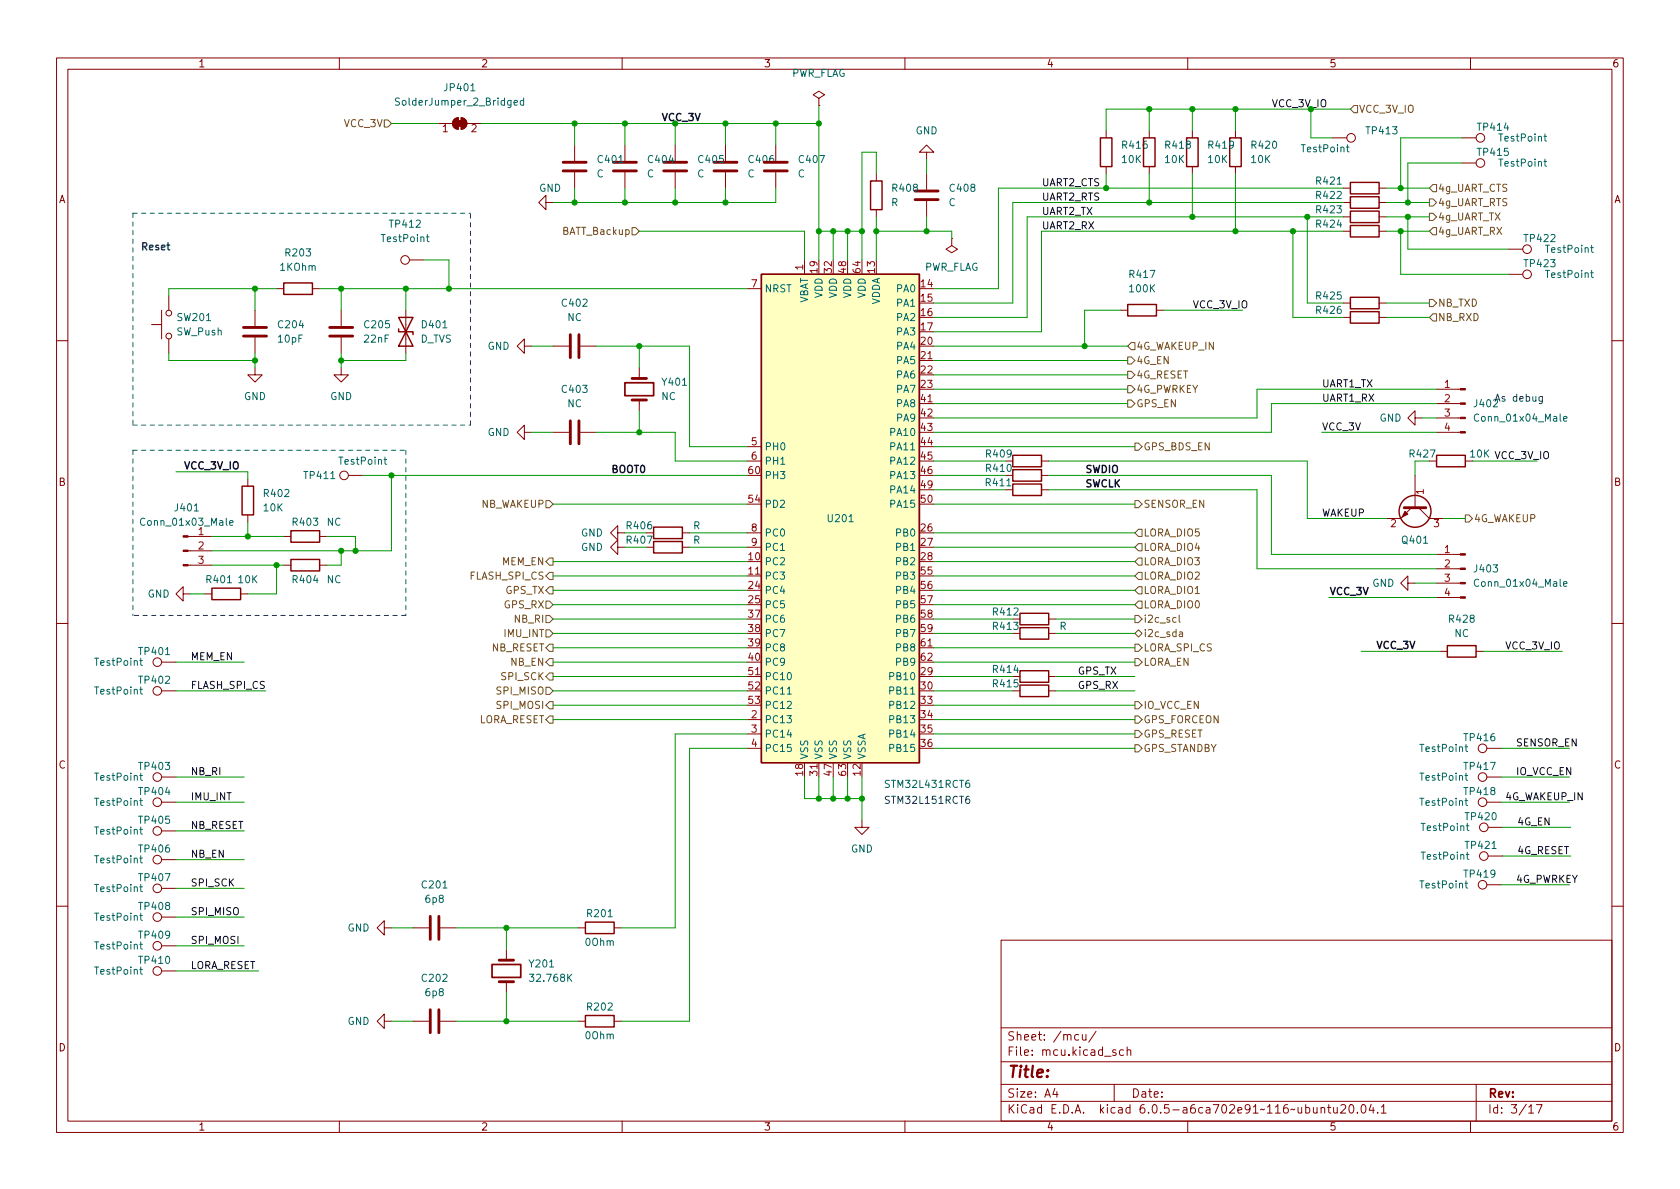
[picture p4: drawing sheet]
<svg xmlns="http://www.w3.org/2000/svg" width="297mm" height="210mm" viewBox="0 0 297 210" stroke-linecap="round" stroke-linejoin="round" font-family="sans-serif">
<g fill="none" stroke="#840000" stroke-width=".18">
<path d="M10 10.2h277v190.1h-277zM12 12.2h273v186.1h-273zM60 10.2v2M110 10.2v2M144.8 17.4l1-.6-1-.7-1 .7 1 .6v1.3M144.8 18.7h.1M160 10.2v2M210 10.2v2M260 10.2v2M77.5 21.8h2.5M80.3 21.1l.7-.3v2.1a1.02 1.02 0 0 1-.9-.7 1.02 1.02 0 0 1 .2-1.1zM81.5 20.8a1.02 1.02 0 0 1 1.1 1 1.02 1.02 0 0 1-1.1 1.1z"/>
<path d="M82.5 21.8h2.6M96.5 35.8v-1.3l-1.3 1.3 1.3 1.3v-1.3h1.3M101.6 25.6v2.8M101.6 30.5v2.8M110.5 25.6v2.8M110.5 30.5v2.8M119.4 25.6v2.8M119.4 30.5v2.8M128.3 25.6v2.8M128.3 30.5v2.8M137.2 25.6v2.8M137.2 30.5v2.8"/>
<path d="M154.9 30.7v1.3M154.9 37.1v1.2M163.8 26.9h1.3l-1.3-1.3-1.2 1.3h1.2v1.3M163.8 30.7v2.8M163.8 35.6v2.7M195.6 23.1v1.3M195.6 29.5v1.2M203.2 23.1v1.3M203.2 29.5v1.2M210.8 23.1v1.3M210.8 29.5v1.2M218.4 23.1v1.3"/>
<path d="M218.4 29.5v1.2M235.6 24.4h2.5M237.5 38.3h1.3M237.5 33.3h1.3M237.5 35.8h1.3M243.8 38.3h1.3M243.8 33.3h1.3M243.8 35.8h1.3M258.4 28.8h2.6M258.4 24.4h2.6M26.8 57.4h1.8M28.6 54.9v5"/>
<path d="M29.8 52.3v2.6M29.8 59.9v2.6M45.1 54.9v2.8M45.1 59.7v2.8M48.9 51h1.3M55.2 51h1.3M60.3 54.9v2.8M60.3 59.7v2.8M71.8 54.9v7.6M72.4 46h2.5M132.1 51h2.5M142.2 46v2.5"/>
<path d="M168.3 42.2v1.2l1 .7-1 .6-1-.6 1-.7M168.3 42.2h.1M198.1 54.9h1.3M204.5 54.9h1.2M237.5 40.9h1.3M237.5 53.6h1.3M237.5 56.1h1.3M243.8 40.9h1.3M243.8 53.6h1.3M243.8 56.1h1.3M266.7 44.1h2.5M266.7 48.5h2.5"/>
<path d="M10 60.2h2M45.1 65v1.3h1.3l-1.3 1.3-1.3-1.3h1.3M60.3 65v1.3h1.3l-1.3 1.3-1.2-1.3h1.2M92.7 76.4v-1.2l-1.3 1.2 1.3 1.3v-1.3h1.3M92.7 61.2v-1.3l-1.3 1.3 1.3 1.3v-1.3h1.3M97.8 61.2h2.8M97.8 76.4h2.8M102.6 61.2h2.8M102.6 76.4h2.8M113 65v1.9M113 70.7v1.9M132.1 79h2.5"/>
<path d="M162.6 71.4h2.5M162.6 63.7h2.5M250.2 73.9v-1.3l-1.3 1.3 1.3 1.3v-1.3h1.3M254 76.4h4.2M254 73.9h4.2M254 71.4h4.2M254 68.8h4.2M285 60.2h2M33.2 99.9h4.3M33.2 97.4h4.3M33.2 94.9h4.3M43.8 84.7v1.3"/>
<path d="M43.8 91.1v1.2M50.2 99.9h1.2M50.2 94.9h1.2M56.5 99.9h1.3M56.5 94.9h1.3M61.6 84.1h2.5M109.2 94.2v-1.2l-1.3 1.2 1.3 1.3v-1.3h1.3M109.2 96.8v-1.3l-1.3 1.3 1.3 1.2v-1.2h1.3M120.6 94.2h1.3M120.6 96.8h1.3M132.1 94.2h2.5M132.1 81.5h2.5"/>
<path d="M132.1 96.8h2.5M177.8 86.6h1.3M184.1 84.1h1.3M184.1 86.6h1.3M184.1 81.5h1.3M249.6 89.8l-2 1.9h-2.5M250.2 84.1v5.7M250.8 89.8l1.9 1.9h2.6M252.7 81.5h1.3M254 98h4.2M259.1 81.5h1.2M10 110.2h2"/>
<path d="M28.6 117.1h2.5M32.4 105v-1.2l-1.3 1.2 1.3 1.3v-1.3h1.3M36.2 105h1.3M42.5 105h1.3M132.1 119.6h2.5M132.1 101.8h2.5M162.6 114.5h2.5M179.1 119.6h1.2M179.1 109.5h1.2M185.4 112h1.3M185.4 119.6h1.3M185.4 109.5h1.3"/>
<path d="M248.9 103.1v-1.3l-1.3 1.3 1.3 1.3v-1.3h1.3M254 105.7h4.2M254 103.1h4.2M254 100.6h4.2M254.6 115.2h1.3M261 115.2h1.3M285 110.2h2M28.6 122.2h2.5M28.6 137.4h2.5M132.1 132.3h2.5M132.1 127.2h2.5M132.1 129.8h2.5"/>
<path d="M144.8 134.9v2.5M185.4 122.2h1.3M262.9 132.3h2.5M262.9 137.4h2.5M28.6 152h2.5M28.6 157.1h2.5M28.6 141.9h2.5M28.6 146.9h2.5M152.4 145v1.3h1.3l-1.3 1.3-1.3-1.3h1.3M262.9 156.5h2.5M262.9 141.9h2.5M263.1 151.4h2.6"/>
<path d="M263.1 146.3h2.6M10 160.2h2M28.6 171.7h2.5M28.6 167.3h2.5M28.6 162.2h2.5M67.9 164.1v-1.3l-1.2 1.3 1.2 1.2v-1.2h1.3M73 164.1h2.8M77.9 164.1h2.7M89.5 167.9v1.9M89.5 173.6v1.9M102.2 164.1h1.3M108.6 164.1h1.3"/>
<path d="M177 166.3h108v32h-108zM285 160.2h2M60 198.3v2M67.9 180.6v-1.3l-1.2 1.3 1.2 1.3v-1.3h1.3M73 180.6h2.8M77.9 180.6h2.7M102.2 180.6h1.3M108.6 180.6h1.3M110 198.3v2M160 198.3v2M177 194.8h108M177 191.8h108"/>
<path d="M177 187.8h108M177 181.8h108M186.5 192.5l-.4 1h1M186.9 193v1M190.7 183l-.4-.1-.3 .3v.4l.1 .3h.6M191.4 182.9v1h.4l.2-.1M192 182.9v1M193.8 182.4l-1.3 1.9M197 191.8v3M197.3 185.7l-.4-.1-.2 .2 .1 .3 .5 .1v.4h-.6M198.6 185.7l-.4-.1-.3 .3v.4l.2 .3h.5M199.3 185.8l.2-.2 .4 .1v.9"/>
<path d="M199.3 185.1v1.5M210 198.3v2M233.6 196l.2-.2 .3 .1 .1 .9M233.6 195.8v1M234.7 195.8h.6M234.9 195.3v1.3l.4 .2M235.8 195.8l.1 1h.3l.2-.1M236.4 195.8v1M237.1 195.5l.5-.2 .3 .2v.3l-.9 1h.9M238.7 195.4l.2-.1a.81 .81 0 0 1 .5 .7 .81 .81 0 0 1-.3 .8h-.1a.81 .81 0 0 1-.6-.6 .81 .81 0 0 1 .3-.8zM240 196.7v.1M240.8 195.5l.2-.2a.81 .81 0 0 1 .6 .7 .81 .81 0 0 1-.3 .8h-.2a.81 .81 0 0 1-.3-1.3z"/>
<path d="M242.4 195.3l-.3 1h.9M242.8 195.8v1M243.6 196.7v.1M244.2 195.8l.4-.5v1.5M244.2 196.8h.9M260 198.3v2M261 191.8v6.5M270.3 195.8l.4-.5v1.5M270.3 196.8h.9M271.7 195.3h.9l-.6 1.5"/>
<circle cx="238.9" cy="24.4" r=".76"/>
<circle cx="261.7" cy="24.4" r=".76"/>
<circle cx="261.7" cy="28.8" r=".76"/>
<circle cx="29.8" cy="55.4" r=".51"/>
<circle cx="29.8" cy="59.4" r=".51"/>
<circle cx="71.6" cy="46" r=".76"/>
<circle cx="270" cy="44.1" r=".76"/>
<circle cx="270" cy="48.5" r=".76"/>
<circle cx="60.8" cy="84.1" r=".76"/>
<circle cx="27.8" cy="117.1" r=".76"/>
<circle cx="27.8" cy="137.4" r=".76"/>
<circle cx="27.8" cy="122.2" r=".76"/>
<circle cx="262.1" cy="132.3" r=".76"/>
<circle cx="262.1" cy="137.4" r=".76"/>
<circle cx="27.8" cy="141.9" r=".76"/>
<circle cx="27.8" cy="146.9" r=".76"/>
<circle cx="27.8" cy="152" r=".76"/>
<circle cx="27.8" cy="157.1" r=".76"/>
<circle cx="262.1" cy="156.5" r=".76"/>
<circle cx="262.1" cy="141.9" r=".76"/>
<circle cx="262.4" cy="146.3" r=".76"/>
<circle cx="262.4" cy="151.4" r=".76"/>
<circle cx="27.8" cy="162.2" r=".76"/>
<circle cx="27.8" cy="167.3" r=".76"/>
<circle cx="27.8" cy="171.7" r=".76"/>
</g>
<g fill="none" stroke="#840000" stroke-width=".25">
<path d="M153.9 32h2.1v5.1h-2.1zM194.6 24.4h2v5.1h-2zM202.2 24.4h2v5.1h-2zM209.8 24.4h2v5.1h-2zM217.4 24.4h2.1v5.1h-2.1zM238.8 39.9h5v2h-5zM238.8 37.3h5v2.1h-5zM238.8 32.3h5v2h-5zM238.8 34.8h5v2h-5zM50.2 50h5v2.1h-5zM70.5 58.2v.5h2.5v.5M70.5 56.1h2.5l-2.5 5.1h2.5z"/>
<path d="M134.6 48.5h28v86.4h-28zM199.4 53.8h5.1v2.1h-5.1zM238.8 52.6h5v2h-5zM238.8 55.1h5v2h-5zM42.8 86h2v5.1h-2zM51.4 98.9h5.1v2.1h-5.1zM51.4 93.8h5.1v2.1h-5.1zM115.6 93.2h5v2h-5zM115.6 95.8h5v2h-5zM179.1 83.1h5v2h-5zM179.1 85.6h5v2h-5zM179.1 80.5h5v2h-5z"/>
<path d="M254 80.5h5.1v2h-5.1zM37.5 104h5v2h-5zM180.3 111h5.1v2h-5.1zM180.3 118.6h5.1v2h-5.1zM180.3 108.5h5.1v2h-5.1zM255.9 114.2h5.1v2h-5.1zM180.3 121.2h5.1v2h-5.1zM103.5 179.6h5.1v2h-5.1zM103.5 163.1h5.1v2h-5.1z"/>
<circle cx="250.2" cy="90.4" r="2.82"/>
</g>
<g fill="none" stroke="#006464" stroke-width=".18">
<path d="M70.6 17.4l-.4-.1-.2 .2v.3l.5 .3 .1 .3-.2 .2-.5-.1M90.9 18.2l.6-.1-.1-.3h-.3l-.2 .1 .1 .6h.4M92.6 17.8h-.4l-.2 .2 .1 .5h.5M92.6 17.3v1.3M238.1 26h.4M238.2 25.6v1.1l.3 .2M273 28.6h.5M273 24.1h.5M273.2 28.1v1.1l.3 .2M273.2 23.7v1.1l.3 .2M75.4 41.9h.5M75.6 41.5v1.1l.3 .1"/>
<path d="M281.2 43.8h.5M281.2 48.2h.5M281.4 43.4v1.1l.3 .1M281.4 47.8v1.1l.3 .2M276.5 74.1l.6-.2-.1-.2-.4-.1-.1 .2v.6h.5M40.6 92.5l.6-.1v-.3h-.4l-.2 .1 .1 .6h.5M67.9 81.3h.5M68.1 80.8v1.1l.3 .2M24.7 116.8h.5M24.9 116.4v1.1l.3 .2M276.5 103.3l.6-.2-.1-.2-.4-.1-.1 .2v.6h.5M24.7 121.9h.5"/>
<path d="M24.7 137.1h.5M24.9 121.5v1.1l.3 .1M24.9 136.7v1.1l.3 .2M139.2 122.7h.7M259 132.1h.5M259 137.1h.5M259.2 131.6v1.1l.3 .2M259.2 136.7v1.1l.3 .2M24.7 151.7h.5M24.7 156.8h.5M24.7 141.6h.5M24.7 146.7h.5"/>
<path d="M24.9 151.3v1.1l.3 .2M24.9 156.4v1.1l.3 .2M24.9 146.2v1.1l.3 .2M24.9 141.2v1l.3 .2M259 156.2h.5M259 141.6h.5M259.2 155.8v1.1l.3 .1M259.2 141.2v1l.3 .2M259.2 151.1h.5M259.2 146h.5M259.4 150.7v1.1l.3 .2M259.4 145.6v1.1l.3 .2"/>
<path d="M24.7 171.4h.5M24.7 167h.5M24.7 161.9h.5M24.9 171v1.1l.3 .2M24.9 166.6v1l.3 .2M24.9 161.5v1.1l.3 .1"/>
</g>
<g fill="#840000" stroke="#840000" stroke-width=".18">
<path d="M32.4 99.8h.8v.3h-.8z"/>
<path d="M32.4 97.3h.8v.2h-.8z"/>
<path d="M32.4 94.7h.8v.3h-.8z"/>
<path d="M80.8 21.3h1v1h-1z"/>
<path d="M80.3 21.1l.7-.3v2.1a1.02 1.02 0 0 1-.9-.7 1.02 1.02 0 0 1 .2-1.1z"/>
<path d="M81.5 20.8a1.02 1.02 0 0 1 1.1 1 1.02 1.02 0 0 1-1.1 1.1z"/>
<path d="M258.2 76.3h.9v.3h-.9z"/>
<path d="M258.2 73.8h.9v.2h-.9z"/>
<path d="M258.2 71.2h.9v.3h-.9z"/>
<path d="M258.2 68.7h.9v.3h-.9z"/>
<path d="M258.2 105.5h.9v.3h-.9z"/>
<path d="M258.2 103h.9v.2h-.9z"/>
<path d="M258.2 100.5h.9v.2h-.9z"/>
<path d="M258.2 97.9h.9v.3h-.9z"/>
<path d="M248.4 90.4l.5 .5-1 .5z"/>
</g>
<g fill="none" stroke="#840000" stroke-width=".51">
<path d="M99.6 30.2h4M99.6 28.7h4M108.5 30.2h4M108.5 28.7h4M117.3 30.2h4.1M117.3 28.7h4.1M126.2 30.2h4.1M126.2 28.7h4.1M135.1 30.2h4.1M135.1 28.7h4.1M161.8 35.3h4.1M161.8 33.8h4.1"/>
<path d="M43.1 59.4h4M43.1 57.9h4M58.3 59.4h4.1M58.3 57.9h4.1M100.8 59.2v4M102.4 59.2v4M100.8 74.4v4.1M102.4 74.4v4.1M111.8 70.7h2.5M111.8 66.9h2.5M248.3 89.8h3.8M76.1 162v4.1"/>
<path d="M76.1 178.6v4M77.6 162v4.1M77.6 178.6v4M88.3 169.8h2.5M88.3 173.6h2.5"/>
</g>
<path d="M110.5 67.7h5.1v2.3h-5.1zM87 170.6h5.1v2.2h-5.1z" fill="none" stroke="#840000" stroke-width=".3"/>
<path d="M134.6 48.5h28v86.4h-28z" fill="#ffffc2" stroke="#ffffc2" stroke-width=".18"/>
<g fill="none" stroke="#725600" stroke-width=".18">
<path d="M238.8 19.3l.6-.6h.6v1.2h-.6zM67.9 21.2h.7l.6 .6-.6 .7h-.7zM252.7 35.2h.7l.6 .6-.6 .6h-.7zM252.7 37.7h.7l.6 .6-.6 .7h-.7zM253.4 32.6h.6v1.3h-.6l-.7-.6zM111.8 40.3h.6l.6 .6-.6 .6h-.6zM252.7 53h.7l.6 .6-.6 .6h-.7zM253.4 40.3h.6v1.2h-.6l-.7-.6zM253.4 55.5h.6v1.3h-.6l-.7-.7zM199.4 65.7h.6l.7 .6-.7 .6h-.6zM199.4 68.2h.6l.7 .6-.7 .7h-.6zM199.4 70.7h.6l.7 .7-.7 .6h-.6z"/>
<path d="M199.4 63.1h.6l.7 .6-.7 .7h-.6zM200 60.6h.7v1.2h-.7l-.6-.6zM200.7 78.4h.6l.6 .6-.6 .6h-.6zM96.5 88.5h.7l.6 .6-.6 .7h-.7zM97.2 98.7h.6v1.2h-.6l-.7-.6zM200.7 88.5h.6l.6 .6-.6 .7h-.6zM201.3 98.7h.6v1.2h-.6l-.6-.6zM201.3 96.1h.6v1.3h-.6l-.6-.6zM201.3 93.6h.6v1.3h-.6l-.6-.7zM259.1 91.1h.6l.6 .6-.6 .6h-.6zM96.5 108.8h.7l.6 .7-.6 .6h-.7zM96.5 106.3h.7l.6 .6-.6 .7h-.7z"/>
<path d="M96.5 111.4h.7l.6 .6-.6 .6h-.7zM97.2 113.9h.6v1.3h-.6l-.7-.7zM97.2 103.8h.6v1.2h-.6l-.7-.6zM97.2 101.2h.6v1.3h-.6l-.7-.7zM97.2 119h.6v1.3h-.6l-.7-.7zM97.2 116.5h.6v1.2h-.6l-.7-.6zM200.7 113.9h.6l.6 .6-.6 .7h-.6zM200.7 116.5h.6l.6 .6-.6 .6h-.6zM200.7 108.8h.6l.6 .7-.6 .6h-.6zM201.3 103.8h.6v1.2h-.6l-.6-.6zM201.3 106.3h.6v1.3h-.6l-.6-.7zM201.3 101.2h.6v1.3h-.6l-.6-.7z"/>
<path d="M201.3 111.4l.6 .6-.6 .6-.6-.6zM208.5 108.8v1.1l.2 .1M208.5 111.8h.5l.1 .8M209.1 112l-.4 .1-.2 .2 .2 .3 .4-.1M96.5 121.5h.7l.6 .7-.6 .6h-.7zM97.2 126.6h.6v1.3h-.6l-.7-.7zM97.2 124.1h.6v1.2h-.6l-.7-.6zM200.7 129.2h.6l.6 .6-.6 .6h-.6zM200.7 131.7h.6l.6 .6-.6 .7h-.6zM200.7 126.6h.6l.6 .6-.6 .7h-.6zM200.7 124.1h.6l.6 .6-.6 .6h-.6z"/>
</g>
<path d="M272.7 70.1v1l-.2 .3-.3-.1M272.7 70.2l-.4-.1-.2 .3 .1 .5h.5M171.3 140.8l-.3 .1a.86 .86 0 0 0 0 1.2l.4-.1 .1-.5-.3-.2h-.2l-.3 .2" fill="none" stroke="#0000c2" stroke-width=".18"/>
<path d="M23.5 37.7h59.7M23.5 37.7v37.5M23.5 79.6h48.3M23.5 75.2h59.7M23.5 79.6v29.2M71.8 79.6v29.2M83.2 75.2v-37.5M71.8 108.8h-48.3" fill="none" stroke="#0000c2" stroke-width=".18" stroke-dasharray=".8 .8"/>
<g fill="none" stroke="#009600" stroke-width=".18">
<path d="M144.8 18.7v27.3M203.2 19.3v3.8M210.8 19.3v3.8M218.4 19.3v3.8M231.8 19.3v5.1h3.8M238.8 19.3h-43.2v3.8M69.2 21.8h8.3M85.1 21.8h59.7M101.6 21.8v3.8M101.6 33.3v2.5M110.5 21.8v3.8M110.5 33.3v2.5"/>
<path d="M119.4 21.8v3.8M119.4 33.3v2.5M128.3 21.8v3.8M128.3 33.3v2.5M137.2 33.3v2.5h-39.4M137.2 21.8v3.8M154.9 30.7v-3.8h-2.5v19.1M154.9 38.3v7.7M163.8 28.2v2.5M163.8 38.3v2.6M195.6 30.7v2.6M203.2 30.7v5.1"/>
<path d="M210.8 30.7v7.6M218.4 30.7v10.2M231.1 38.3v15.3h6.4M237.5 38.3h-55.9v17.8h-16.5M237.5 33.3h-61v17.7h-11.4M237.5 35.8h-58.4v17.8h-14M245.1 38.3h7.6M245.1 33.3h7.6M245.1 35.8h7.6M248.9 38.3v5.8h17.8M258.4 28.8h-9.5v7M258.4 24.4h-10.8v8.9"/>
<path d="M45.1 51v3.9M48.9 51h-19.1v1.3M56.5 51h75.6M60.3 51v3.9M71.8 51v3.9M74.9 46h4.5v5M113 40.9h29.2v5.1M144.8 40.9h7.6M147.3 40.9v5.1M149.9 40.9v5.1M154.9 40.9h13.4v1.3M198.1 54.9h-6.3v6.3"/>
<path d="M205.7 54.9h14M228.6 40.9v15.2h8.9M237.5 40.9h-53.4v17.8h-19M245.1 40.9h7.6M245.1 56.1h7.6M245.1 53.6h7.6M247.6 40.9v7.6h19.1M29.8 62.5v1.2h15.3M45.1 62.5v2.5M60.3 62.5v2.5M71.8 62.5v1.2h-11.5M94 76.4h3.8"/>
<path d="M94 61.2h3.8M105.4 76.4h14v5.1h12.7M105.4 61.2h16.5v17.8h10.2M113 61.2v3.8M113 72.6v3.8M165.1 68.8h34.3M165.1 79h35.6M165.1 71.4h34.3M165.1 61.2h34.3M165.1 63.7h34.3M165.1 66.3h34.3M233.7 76.4h20.3"/>
<path d="M251.5 73.9h2.5M254 68.8h-31.8v5.1h-57.1M254 71.4h-29.2v5h-59.7M31.1 83.4h12.7v1.3M37.5 99.9h12.7M37.5 94.9h12.7M43.8 92.3v2.6M48.9 99.9v5.1h-5.1M57.8 94.9h5.1v2.5M60.3 97.4v2.5h-2.5M64.1 84.1h68M69.2 84.1v13.3h-31.7"/>
<path d="M97.8 89.1h34.3M97.8 99.3h34.3M110.5 94.2h3.8M110.5 96.8h3.8M121.9 94.2h10.2M121.9 96.8h10.2M165.1 81.5h12.7M165.1 84.1h12.7M165.1 86.6h12.7M165.1 94.2h35.6M165.1 96.8h35.6M165.1 89.1h35.6"/>
<path d="M165.1 99.3h35.6M185.4 81.5h45.7v10.2h14M185.4 84.1h39.4v13.9h29.2M185.4 86.6h36.8v14h31.8M252.7 81.5h-2.5v2.6M255.3 91.7h3.8M260.3 81.5h11.5M31.1 117.1h12.1M33.7 105h2.5M97.8 109.5h34.3M97.8 114.5h34.3M97.8 117.1h34.3"/>
<path d="M97.8 119.6h34.3M97.8 112h34.3M97.8 101.8h34.3M97.8 104.4h34.3M97.8 106.9h34.3M165.1 109.5h14M165.1 114.5h35.6M165.1 117.1h35.6M165.1 119.6h14M165.1 112h14M165.1 101.8h35.6M165.1 104.4h35.6"/>
<path d="M165.1 106.9h35.6M186.7 109.5h14M186.7 119.6h14M186.7 112h14M234.9 105.7h19.1M240.7 115.2h13.9M250.2 103.1h3.8M262.3 115.2h13.9M31.1 137.4h12.1M31.1 122.2h15.9M97.8 124.7h34.3M97.8 122.2h34.3"/>
<path d="M97.8 127.2h34.3M132.1 132.3h-10.2v48.3h-12M132.1 129.8h-12.7v34.3h-9.5M142.2 137.4v3.8h10.2M144.8 137.4v3.8M147.3 137.4v3.8M149.9 137.4v3.8M152.4 137.4v7.6M165.1 132.3h35.6M165.1 124.7h35.6M165.1 122.2h14M165.1 127.2h35.6"/>
<path d="M165.1 129.8h35.6M186.7 122.2h14M265.4 132.3h12.1M265.4 137.4h12.1M31.1 141.9h12.1M31.1 146.9h12.1M31.1 157.1h12.1M31.1 152h12.1M265.4 156.5h12.1M265.4 141.9h12.1M265.7 146.3h12M265.7 151.4h12"/>
<path d="M31.1 171.7h14.6M31.1 167.3h12.1M31.1 162.2h12.1M69.2 164.1h3.8M80.6 164.1h21.6M89.5 164.1v3.8M89.5 175.5v5.1M69.2 180.6h3.8M80.6 180.6h21.6"/>
</g>
<g fill="#009600" stroke="#009600" stroke-width=".18">
<circle cx="48.9" cy="99.9" r=".46"/>
<circle cx="60.3" cy="63.7" r=".46"/>
<circle cx="45.1" cy="51" r=".46"/>
<circle cx="45.1" cy="63.7" r=".46"/>
<circle cx="79.4" cy="51" r=".46"/>
<circle cx="71.8" cy="51" r=".46"/>
<circle cx="152.4" cy="141.2" r=".46"/>
<circle cx="147.3" cy="141.2" r=".46"/>
<circle cx="144.8" cy="141.2" r=".46"/>
<circle cx="149.9" cy="141.2" r=".46"/>
<circle cx="144.8" cy="40.9" r=".46"/>
<circle cx="147.3" cy="40.9" r=".46"/>
<circle cx="119.4" cy="21.8" r=".46"/>
<circle cx="128.3" cy="21.8" r=".46"/>
<circle cx="137.2" cy="21.8" r=".46"/>
<circle cx="144.8" cy="21.8" r=".46"/>
<circle cx="128.3" cy="35.8" r=".46"/>
<circle cx="113" cy="76.4" r=".46"/>
<circle cx="113" cy="61.2" r=".46"/>
<circle cx="60.3" cy="51" r=".46"/>
<circle cx="101.6" cy="35.8" r=".46"/>
<circle cx="101.6" cy="21.8" r=".46"/>
<circle cx="110.5" cy="21.8" r=".46"/>
<circle cx="110.5" cy="35.8" r=".46"/>
<circle cx="119.4" cy="35.8" r=".46"/>
<circle cx="43.8" cy="94.9" r=".46"/>
<circle cx="60.3" cy="97.4" r=".46"/>
<circle cx="62.9" cy="97.4" r=".46"/>
<circle cx="69.2" cy="84.1" r=".46"/>
<circle cx="89.5" cy="180.6" r=".46"/>
<circle cx="89.5" cy="164.1" r=".46"/>
<circle cx="210.8" cy="38.3" r=".46"/>
<circle cx="218.4" cy="40.9" r=".46"/>
<circle cx="231.1" cy="38.3" r=".46"/>
<circle cx="203.2" cy="35.8" r=".46"/>
<circle cx="195.6" cy="33.3" r=".46"/>
<circle cx="203.2" cy="19.3" r=".46"/>
<circle cx="149.9" cy="40.9" r=".46"/>
<circle cx="152.4" cy="40.9" r=".46"/>
<circle cx="154.9" cy="40.9" r=".46"/>
<circle cx="163.8" cy="40.9" r=".46"/>
<circle cx="191.8" cy="61.2" r=".46"/>
<circle cx="218.4" cy="19.3" r=".46"/>
<circle cx="228.6" cy="40.9" r=".46"/>
<circle cx="210.8" cy="19.3" r=".46"/>
<circle cx="247.6" cy="33.3" r=".46"/>
<circle cx="248.9" cy="35.8" r=".46"/>
<circle cx="248.9" cy="38.3" r=".46"/>
<circle cx="247.6" cy="40.9" r=".46"/>
</g>
<text font-size="2.8" fill="#840000" x="178" y="190.6">Title:</text>
<g font-size="2.1" fill="#840000">
<text x="178" y="184">Sheet: /mcu/</text>
<text x="178" y="186.7">File: mcu.kicad_sch</text>
<text x="178" y="196.9">KiCad E.D.A. kicad 6.0.5-a6ca702e91~116~ubuntu20.04.1</text>
<text x="178" y="194.1">Size: A4</text>
<text x="200" y="194.1">Date:</text>
<text x="263" y="194.1">Rev:</text>
<text x="263" y="196.9">Id: 3/17</text>
</g>
<g font-size="1.8" fill="#840000">
<text x="35" y="11.9">1</text>
<text x="85" y="11.9">2</text>
<text x="135" y="11.9">3</text>
<text x="185" y="11.9">4</text>
<text x="235" y="11.9">5</text>
<text x="285" y="11.9">6</text>
<text x="10.3" y="35.9">A</text>
<text x="285.3" y="35.9">A</text>
<text x="10.3" y="85.9">B</text>
<text x="285.3" y="85.9">B</text>
<text x="10.3" y="135.9">C</text>
<text x="285.3" y="135.9">C</text>
<text x="10.3" y="185.9">D</text>
<text x="285.3" y="185.9">D</text>
<text x="35" y="199.9">1</text>
<text x="85" y="199.9">2</text>
<text x="135" y="199.9">3</text>
<text x="185" y="199.9">4</text>
<text x="235" y="199.9">5</text>
<text x="285" y="199.9">6</text>
</g>
<g font-size="1.8" fill="#006464">
<text x="78.7" y="16.1">JP401</text>
<text x="139.8" y="13.6">PWR_FLAG</text>
<text x="70.5" y="18.7">SolderJumper_2_Bridged</text>
<text x="161.9" y="23.7">GND</text>
<text x="241.7" y="23.7">TP413</text>
<text x="261.4" y="23.1">TP414</text>
<text x="105.8" y="28.8">C401</text>
<text x="114.7" y="28.8">C404</text>
<text x="123.6" y="28.8">C405</text>
<text x="132.5" y="28.8">C406</text>
<text x="141.4" y="28.8">C407</text>
<text x="198.4" y="28.8">10K</text>
<text x="198.5" y="26.3">R416</text>
<text x="206" y="28.8">10K</text>
<text x="206.2" y="26.3">R418</text>
<text x="213.7" y="28.8">10K</text>
<text x="213.8" y="26.3">R419</text>
<text x="221.3" y="28.8">10K</text>
<text x="221.4" y="26.3">R420</text>
<text x="230.3" y="26.9">TestPoint</text>
<text x="261.4" y="27.6">TP415</text>
<text x="265.2" y="29.5">TestPoint</text>
<text x="265.2" y="25">TestPoint</text>
<text x="95.3" y="33.9">GND</text>
<text x="105.5" y="31.4">C</text>
<text x="114.4" y="31.4">C</text>
<text x="123.3" y="31.4">C</text>
<text x="132.2" y="31.4">C</text>
<text x="141" y="31.4">C</text>
<text x="157.9" y="33.9">R408</text>
<text x="168.1" y="33.9">C408</text>
<text x="232.8" y="32.6">R421</text>
<text x="232.8" y="35.2">R422</text>
<text x="69" y="40.3">TP412</text>
<text x="157.6" y="36.4">R</text>
<text x="167.7" y="36.4">C</text>
<text x="232.8" y="40.3">R424</text>
<text x="232.8" y="37.7">R423</text>
<text x="49.6" y="47.9">1KOhm</text>
<text x="50.6" y="45.3">R203</text>
<text x="67.6" y="42.8">TestPoint</text>
<text x="163.3" y="47.9">PWR_FLAG</text>
<text x="269.6" y="42.8">TP422</text>
<text x="269.6" y="47.2">TP423</text>
<text x="273.5" y="44.7">TestPoint</text>
<text x="135.1" y="51.7">NRST</text>
<text x="142.9" y="53.8" transform="rotate(-90 142.9 53.8)">VBAT</text>
<text x="145.4" y="52.8" transform="rotate(-90 145.4 52.8)">VDD</text>
<text x="148" y="52.8" transform="rotate(-90 148 52.8)">VDD</text>
<text x="150.5" y="52.8" transform="rotate(-90 150.5 52.8)">VDD</text>
<text x="153" y="52.8" transform="rotate(-90 153 52.8)">VDD</text>
<text x="158.6" y="51.7">PA0</text>
<text x="199.8" y="49.1">R417</text>
<text x="199.8" y="51.7">100K</text>
<text x="232.8" y="53">R425</text>
<text x="273.5" y="49.1">TestPoint</text>
<text x="31.2" y="59.3">SW_Push</text>
<text x="31.4" y="56.8">SW201</text>
<text x="49.3" y="58">C204</text>
<text x="64.6" y="58">C205</text>
<text x="74.7" y="58">D401</text>
<text x="99.5" y="54.2">C402</text>
<text x="100.3" y="56.8">NC</text>
<text x="155.6" y="54" transform="rotate(-90 155.6 54)">VDDA</text>
<text x="158.6" y="54.2">PA1</text>
<text x="158.6" y="56.8">PA2</text>
<text x="158.6" y="59.3">PA3</text>
<text x="232.8" y="55.5">R426</text>
<text x="49.2" y="60.6">10pF</text>
<text x="64.5" y="60.6">22nF</text>
<text x="74.3" y="60.6">D_TVS</text>
<text x="86.2" y="61.8">GND</text>
<text x="158.6" y="61.8">PA4</text>
<text x="158.6" y="64.4">PA5</text>
<text x="43.1" y="70.7">GND</text>
<text x="58.4" y="70.7">GND</text>
<text x="99.5" y="69.5">C403</text>
<text x="116.9" y="70.7">NC</text>
<text x="117.2" y="68.2">Y401</text>
<text x="158.6" y="66.9">PA6</text>
<text x="158.6" y="69.5">PA7</text>
<text x="86.2" y="77.1">GND</text>
<text x="100.3" y="72">NC</text>
<text x="157.6" y="77.1">PA10</text>
<text x="158.6" y="72">PA8</text>
<text x="158.6" y="74.5">PA9</text>
<text x="243.9" y="74.5">GND</text>
<text x="261.2" y="74.5">Conn_01x04_Male</text>
<text x="60.1" y="82.2">TestPoint</text>
<text x="135.1" y="79.6">PH0</text>
<text x="135.1" y="82.2">PH1</text>
<text x="157.6" y="79.6">PA11</text>
<text x="157.6" y="82.2">PA12</text>
<text x="174.5" y="83.4">R410</text>
<text x="174.5" y="80.9">R409</text>
<text x="249.3" y="80.9">R427</text>
<text x="46.8" y="87.9">R402</text>
<text x="53.9" y="84.7">TP411</text>
<text x="135.1" y="89.8">PD2</text>
<text x="135.1" y="84.7">PH3</text>
<text x="157.6" y="84.7">PA13</text>
<text x="157.6" y="87.2">PA14</text>
<text x="157.6" y="89.8">PA15</text>
<text x="174.4" y="86">R411</text>
<text x="25.4" y="93">Conn_01x03_Male</text>
<text x="31.1" y="90.4">J401</text>
<text x="46.7" y="90.4">10K</text>
<text x="51.9" y="93">R403</text>
<text x="57.8" y="93">NC</text>
<text x="102.7" y="94.9">GND</text>
<text x="110.9" y="93.6">R406</text>
<text x="122.6" y="93.6">R</text>
<text x="135.1" y="94.9">PC0</text>
<text x="146.5" y="92.3">U201</text>
<text x="158.6" y="94.9">PB0</text>
<text x="102.7" y="97.4">GND</text>
<text x="110.9" y="96.1">R407</text>
<text x="122.6" y="96.1">R</text>
<text x="135.1" y="99.9">PC2</text>
<text x="135.1" y="97.4">PC1</text>
<text x="158.6" y="97.4">PB1</text>
<text x="158.6" y="99.9">PB2</text>
<text x="248" y="96.1">Q401</text>
<text x="260.8" y="101.2">J403</text>
<text x="26.1" y="105.7">GND</text>
<text x="36.6" y="103.1">R401</text>
<text x="42.2" y="103.1">10K</text>
<text x="51.9" y="103.1">R404</text>
<text x="57.8" y="103.1">NC</text>
<text x="135.1" y="102.5">PC3</text>
<text x="135.1" y="105">PC4</text>
<text x="135.1" y="107.6">PC5</text>
<text x="158.6" y="102.5">PB3</text>
<text x="158.6" y="105">PB4</text>
<text x="158.6" y="107.6">PB5</text>
<text x="242.6" y="103.8">GND</text>
<text x="261.2" y="103.8">Conn_01x04_Male</text>
<text x="135.1" y="110.1">PC6</text>
<text x="135.1" y="112.6">PC7</text>
<text x="158.6" y="110.1">PB6</text>
<text x="158.6" y="112.6">PB7</text>
<text x="175.7" y="111.4">R413</text>
<text x="175.7" y="108.8">R412</text>
<text x="187.3" y="111.4">R</text>
<text x="256.3" y="110.1">R428</text>
<text x="257.2" y="112.6">NC</text>
<text x="16.9" y="117.7">TestPoint</text>
<text x="24.7" y="115.8">TP401</text>
<text x="135.1" y="115.2">PC8</text>
<text x="135.1" y="117.7">PC9</text>
<text x="158.6" y="115.2">PB8</text>
<text x="158.6" y="117.7">PB9</text>
<text x="175.7" y="119">R414</text>
<text x="16.9" y="122.8">TestPoint</text>
<text x="24.7" y="120.9">TP402</text>
<text x="135.1" y="120.3">PC10</text>
<text x="135.1" y="122.8">PC11</text>
<text x="135.1" y="125.3">PC12</text>
<text x="157.6" y="120.3">PB10</text>
<text x="157.6" y="122.8">PB11</text>
<text x="157.6" y="125.3">PB12</text>
<text x="175.7" y="121.5">R415</text>
<text x="135.1" y="127.9">PC13</text>
<text x="135.1" y="130.4">PC14</text>
<text x="157.6" y="127.9">PB13</text>
<text x="157.6" y="130.4">PB14</text>
<text x="259" y="131.1">TP416</text>
<text x="24.7" y="136.1">TP403</text>
<text x="135.1" y="133">PC15</text>
<text x="142.9" y="134.4" transform="rotate(-90 142.9 134.4)">VSS</text>
<text x="145.4" y="134.4" transform="rotate(-90 145.4 134.4)">VSS</text>
<text x="148" y="134.4" transform="rotate(-90 148 134.4)">VSS</text>
<text x="150.5" y="134.4" transform="rotate(-90 150.5 134.4)">VSS</text>
<text x="153" y="134.4" transform="rotate(-90 153 134.4)">VSSA</text>
<text x="157.6" y="133">PB15</text>
<text x="251.2" y="133">TestPoint</text>
<text x="259" y="136.1">TP417</text>
<text x="16.9" y="138">TestPoint</text>
<text x="16.9" y="142.5">TestPoint</text>
<text x="24.7" y="140.6">TP404</text>
<text x="156.8" y="139.3">STM32L431RCT6</text>
<text x="251.2" y="142.5">TestPoint</text>
<text x="251.2" y="138">TestPoint</text>
<text x="259" y="140.6">TP418</text>
<text x="16.9" y="147.6">TestPoint</text>
<text x="24.7" y="145.7">TP405</text>
<text x="251.5" y="146.9">TestPoint</text>
<text x="259.2" y="145">TP420</text>
<text x="16.9" y="152.6">TestPoint</text>
<text x="24.7" y="150.7">TP406</text>
<text x="24.7" y="155.8">TP407</text>
<text x="150.4" y="150.7">GND</text>
<text x="251.5" y="152">TestPoint</text>
<text x="259" y="155.2">TP419</text>
<text x="259.2" y="150.1">TP421</text>
<text x="16.9" y="157.7">TestPoint</text>
<text x="24.7" y="160.9">TP408</text>
<text x="74.7" y="157.1">C201</text>
<text x="75.3" y="159.6">6p8</text>
<text x="251.2" y="157.1">TestPoint</text>
<text x="16.9" y="167.9">TestPoint</text>
<text x="16.9" y="162.8">TestPoint</text>
<text x="24.7" y="166">TP409</text>
<text x="61.4" y="164.7">GND</text>
<text x="103.5" y="167.3">0Ohm</text>
<text x="103.9" y="162.2">R201</text>
<text x="16.9" y="172.3">TestPoint</text>
<text x="24.7" y="170.4">TP410</text>
<text x="74.7" y="173.6">C202</text>
<text x="93.7" y="171.1">Y201</text>
<text x="94" y="173.6">32.768K</text>
<text x="75.3" y="176.1">6p8</text>
<text x="103.9" y="178.7">R202</text>
<text x="61.4" y="181.2">GND</text>
<text x="103.5" y="183.8">0Ohm</text>
</g>
<g font-size="1.8" fill="#725600">
<text x="60.9" y="22.5">VCC_3V</text>
<text x="240.2" y="19.9">VCC_3V_IO</text>
<text x="254.2" y="33.9">4g_UART_CTS</text>
<text x="99.5" y="41.5">BATT_Backup</text>
<text x="254.2" y="41.5">4g_UART_RX</text>
<text x="254.2" y="36.4">4g_UART_RTS</text>
<text x="254.2" y="39">4g_UART_TX</text>
<text x="254.2" y="54.2">NB_TXD</text>
<text x="254.2" y="56.8">NB_RXD</text>
<text x="200.9" y="61.8">4G_WAKEUP_IN</text>
<text x="200.9" y="64.4">4G_EN</text>
<text x="200.9" y="66.9">4G_RESET</text>
<text x="200.9" y="69.5">4G_PWRKEY</text>
<text x="200.9" y="72">GPS_EN</text>
<text x="202.1" y="79.6">GPS_BDS_EN</text>
<text x="84.9" y="89.8">NB_WAKEUP</text>
<text x="202.1" y="89.8">SENSOR_EN</text>
<text x="202.1" y="94.9">LORA_DIO5</text>
<text x="260.5" y="92.3">4G_WAKEUP</text>
<text x="88.8" y="99.9">MEM_EN</text>
<text x="202.1" y="99.9">LORA_DIO3</text>
<text x="202.1" y="97.4">LORA_DIO4</text>
<text x="83.2" y="102.5">FLASH_SPI_CS</text>
<text x="89.2" y="107.6">GPS_RX</text>
<text x="89.3" y="105">GPS_TX</text>
<text x="202.1" y="105">LORA_DIO1</text>
<text x="202.1" y="107.6">LORA_DIO0</text>
<text x="202.1" y="102.5">LORA_DIO2</text>
<text x="89.3" y="112.6">IMU_INT</text>
<text x="91" y="110.1">NB_RI</text>
<text x="202.1" y="112.6">i2c_sda</text>
<text x="202.1" y="110.1">i2c_scl</text>
<text x="86.9" y="115.2">NB_RESET</text>
<text x="90.3" y="117.7">NB_EN</text>
<text x="202.1" y="115.2">LORA_SPI_CS</text>
<text x="202.1" y="117.7">LORA_EN</text>
<text x="88" y="122.8">SPI_MISO</text>
<text x="88" y="125.3">SPI_MOSI</text>
<text x="88.8" y="120.3">SPI_SCK</text>
<text x="202.1" y="125.3">IO_VCC_EN</text>
<text x="84.4" y="127.9">LORA_RESET</text>
<text x="202.1" y="130.4">GPS_RESET</text>
<text x="202.1" y="127.9">GPS_FORCEON</text>
<text x="202.1" y="133">GPS_STANDBY</text>
</g>
<g font-size="1.8" fill="#a90000">
<text x="78.2" y="23.4">1</text>
<text x="83.3" y="23.4">2</text>
<text x="142" y="47.7" transform="rotate(-90 142 47.7)">1</text>
<text x="132.9" y="50.8">7</text>
<text x="144.5" y="48.2" transform="rotate(-90 144.5 48.2)">19</text>
<text x="147.1" y="48.2" transform="rotate(-90 147.1 48.2)">32</text>
<text x="149.6" y="48.2" transform="rotate(-90 149.6 48.2)">48</text>
<text x="152.1" y="48.2" transform="rotate(-90 152.1 48.2)">64</text>
<text x="154.7" y="48.2" transform="rotate(-90 154.7 48.2)">13</text>
<text x="162.8" y="50.8">14</text>
<text x="162.8" y="53.3">15</text>
<text x="162.8" y="55.9">16</text>
<text x="162.8" y="58.4">17</text>
<text x="162.8" y="61">20</text>
<text x="162.8" y="63.5">21</text>
<text x="162.8" y="66">22</text>
<text x="162.8" y="68.6">23</text>
<text x="162.8" y="71.1">41</text>
<text x="255.4" y="68.6">1</text>
<text x="255.4" y="71.1">2</text>
<text x="162.8" y="73.7">42</text>
<text x="162.8" y="76.2">43</text>
<text x="255.4" y="73.7">3</text>
<text x="255.4" y="76.2">4</text>
<text x="132.4" y="83.8">60</text>
<text x="132.9" y="78.7">5</text>
<text x="132.9" y="81.3">6</text>
<text x="162.8" y="78.7">44</text>
<text x="162.8" y="81.3">45</text>
<text x="162.8" y="83.8">46</text>
<text x="132.4" y="88.9">54</text>
<text x="162.8" y="86.4">49</text>
<text x="162.8" y="88.9">50</text>
<text x="251.7" y="87.4" transform="rotate(-90 251.7 87.4)">1</text>
<text x="35.1" y="94.6">1</text>
<text x="132.9" y="94">8</text>
<text x="162.8" y="94">26</text>
<text x="245.9" y="93.2">2</text>
<text x="253.5" y="93.2">3</text>
<text x="35.1" y="97.1">2</text>
<text x="35.1" y="99.7">3</text>
<text x="132.4" y="99.1">10</text>
<text x="132.4" y="101.6">11</text>
<text x="132.9" y="96.5">9</text>
<text x="162.8" y="96.5">27</text>
<text x="162.8" y="99.1">28</text>
<text x="162.8" y="101.6">55</text>
<text x="255.4" y="97.8">1</text>
<text x="255.4" y="100.3">2</text>
<text x="132.4" y="104.1">24</text>
<text x="132.4" y="106.7">25</text>
<text x="162.8" y="104.1">56</text>
<text x="162.8" y="106.7">57</text>
<text x="255.4" y="102.9">3</text>
<text x="255.4" y="105.4">4</text>
<text x="132.4" y="109.2">37</text>
<text x="132.4" y="111.8">38</text>
<text x="162.8" y="109.2">58</text>
<text x="162.8" y="111.8">59</text>
<text x="132.4" y="114.3">39</text>
<text x="132.4" y="116.8">40</text>
<text x="132.4" y="119.4">51</text>
<text x="162.8" y="119.4">29</text>
<text x="162.8" y="114.3">61</text>
<text x="162.8" y="116.8">62</text>
<text x="132.4" y="121.9">52</text>
<text x="132.4" y="124.5">53</text>
<text x="162.8" y="121.9">30</text>
<text x="162.8" y="124.5">33</text>
<text x="132.9" y="127">2</text>
<text x="132.9" y="129.5">3</text>
<text x="162.8" y="127">34</text>
<text x="162.8" y="129.5">35</text>
<text x="132.9" y="132.1">4</text>
<text x="142" y="137.1" transform="rotate(-90 142 137.1)">18</text>
<text x="144.5" y="137.1" transform="rotate(-90 144.5 137.1)">31</text>
<text x="147.1" y="137.1" transform="rotate(-90 147.1 137.1)">47</text>
<text x="149.6" y="137.1" transform="rotate(-90 149.6 137.1)">63</text>
<text x="152.1" y="137.1" transform="rotate(-90 152.1 137.1)">12</text>
<text x="162.8" y="132.1">36</text>
</g>
<g font-size="1.8" fill="#0f0f0f">
<text x="116.8" y="21.4">VCC_3V</text>
<text x="184.1" y="35.5">UART2_RTS</text>
<text x="184.1" y="32.9">UART2_CTS</text>
<text x="184.1" y="40.5">UART2_RX</text>
<text x="184.1" y="38">UART2_TX</text>
<text x="210.8" y="54.5">VCC_3V_IO</text>
<text x="233.7" y="68.5">UART1_TX</text>
<text x="233.7" y="71">UART1_RX</text>
<text x="233.7" y="76.1">VCC_3V</text>
<text x="32.4" y="83">VCC_3V_IO</text>
<text x="107.9" y="83.6">BOOT0</text>
<text x="191.8" y="83.6">SWDIO</text>
<text x="260" y="80.9">10K VCC_3V_IO</text>
<text x="191.8" y="86.2">SWCLK</text>
<text x="233.7" y="91.3">WAKEUP</text>
<text x="234.9" y="105.2">VCC_3V</text>
<text x="33.7" y="116.7">MEM_EN</text>
<text x="190.5" y="119.3">GPS_TX</text>
<text x="243.2" y="114.7">VCC_3V</text>
<text x="266.1" y="114.8">VCC_3V_IO</text>
<text x="33.7" y="121.8">FLASH_SPI_CS</text>
<text x="190.5" y="121.8">GPS_RX</text>
<text x="268" y="132">SENSOR_EN</text>
<text x="33.7" y="137.1">NB_RI</text>
<text x="268" y="137.1">IO_VCC_EN</text>
<text x="33.7" y="141.5">IMU_INT</text>
<text x="266.1" y="141.5">4G_WAKEUP_IN</text>
<text x="33.7" y="146.6">NB_RESET</text>
<text x="268.2" y="145.9">4G_EN</text>
<text x="33.7" y="151.7">NB_EN</text>
<text x="268.2" y="151">4G_RESET</text>
<text x="33.7" y="161.8">SPI_MISO</text>
<text x="33.7" y="156.7">SPI_SCK</text>
<text x="268" y="156.1">4G_PWRKEY</text>
<text x="33.7" y="166.9">SPI_MOSI</text>
<text x="33.7" y="171.3">LORA_RESET</text>
</g>
<text font-size="1.8" fill="#009600" x="224.8" y="18.9">VCC_3V_IO</text>
<g font-size="1.8" fill="#0000c2">
<text x="24.8" y="44.3">Reset</text>
<text x="264.2" y="71">As debug</text>
<text x="260.8" y="72">J402</text>
<text x="156.2" y="142.1">STM32L151RCT6</text>
</g>
</svg>
